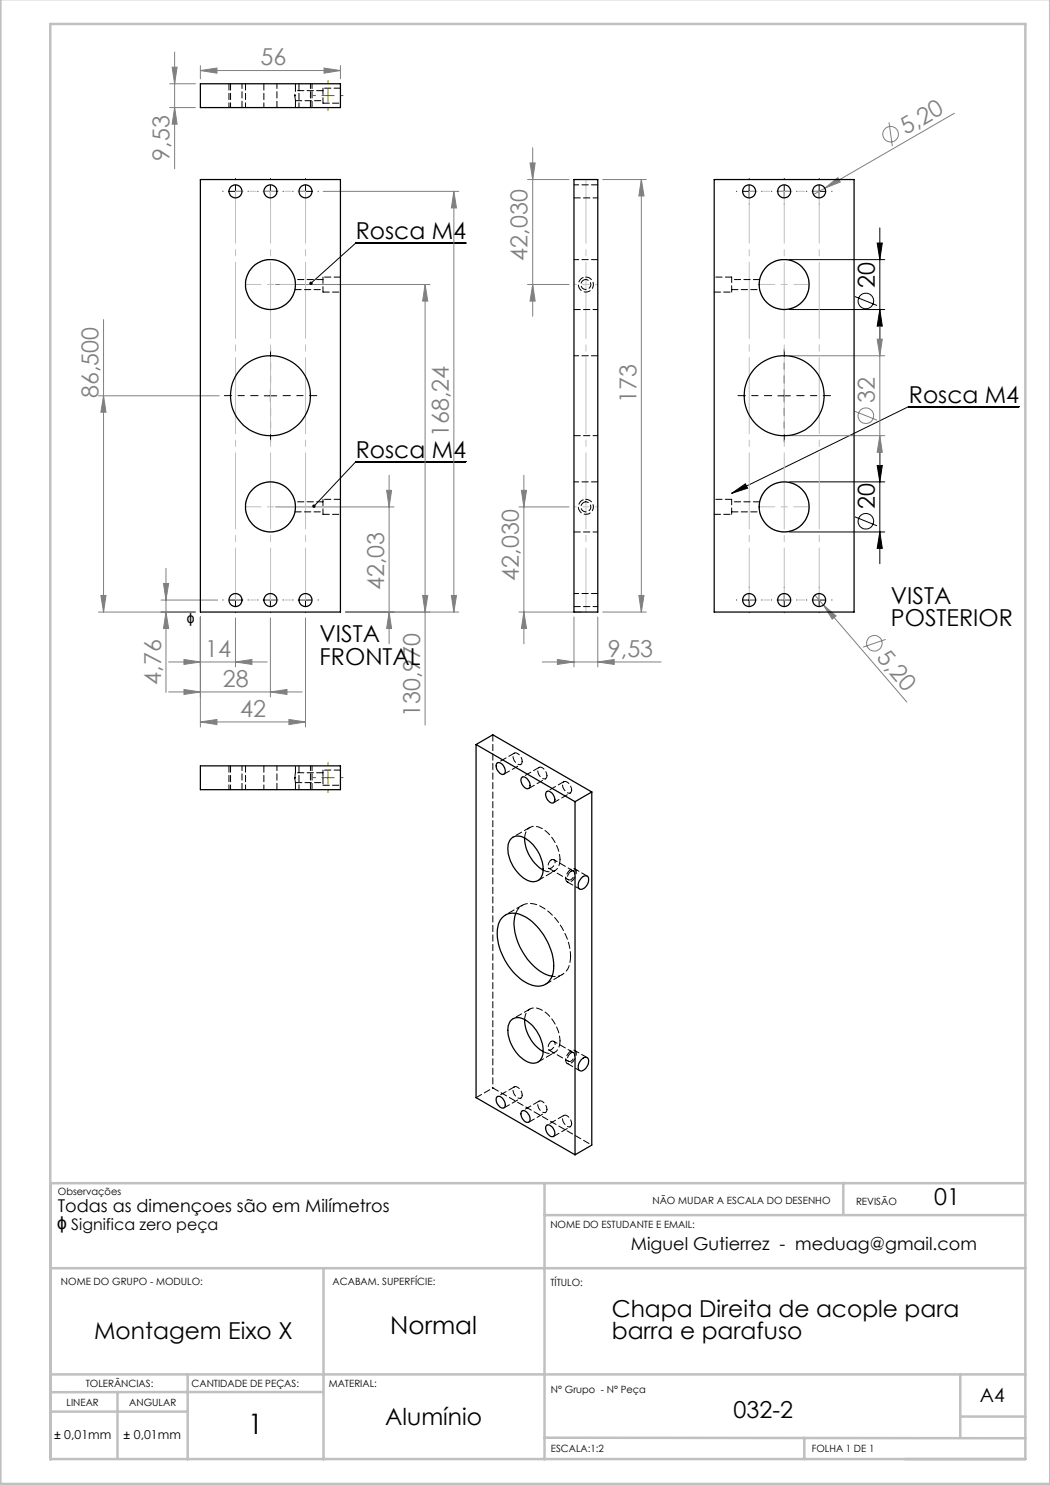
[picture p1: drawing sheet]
<svg xmlns="http://www.w3.org/2000/svg" width="210mm" height="297mm" viewBox="0 0 210 297" stroke-linecap="round" stroke-linejoin="round" font-family="sans-serif">
<g fill="none" stroke="#808080" stroke-width=".2">
<path d="M33.9 16.8h5.2M34.4 13.4h1l-.5 3.4zM34.9 10.4v23.4M40.1 14.1l3.3-.5v1zM40.1 13.1v2.7M40.1 14.1h28M64.8 13.6l3.3 .5-3.3 .5zM68.1 13.1v2.7M33.9 21.5h5.2M34.9 21.5l.5 3.3h-1zM64.6 38.3h27.2M90.8 38.3l.5 3.3h-1z"/>
<path d="M90.8 38.3v84.1M105.5 35.9h8.3M106 32.6h1l-.5 3.3zM106.5 29.6v33.6M120.5 35.9h8.8M128.3 35.9l.5 3.3h-1zM128.3 35.9v86.5M165 37.6l2.6-2.1 .5 .9zM165 37.6l-2.3 1.3M177.8 24.5l.7 4.7M190.9 22.6l-25.9 15M55.1 56.9h30.9"/>
<path d="M85 56.9l.5 3.3h-1zM85 56.9v88.1M105.5 56.9h8.3M106.5 56.9l.5 3.3h-1zM19.7 79.2h24.2M20.7 79.2l.5 3.2h-1zM20.7 63.9v58.5M157.8 71.2h19.2M175.4 67.8h1.1l-.5 3.4zM176 64.8v28.7M77.3 98.1h1l-.5 3.3zM77.8 95v33.8"/>
<path d="M104.3 98.1h1l-.5 3.3zM104.8 95v33.8M157.8 87.1h19.2M171 82.3l4.4 1.7M176 87.1l.5 3.3h-1.1zM20.2 119.1h1l-.5 3.3zM32.7 116.7h1l-.5 3.3zM33.2 113.7v24.8M55.1 101.4h23.7M84.5 119.1h1l-.5 3.3zM90.3 119.1h1l-.5 3.3zM103.8 101.4h10"/>
<path d="M127.8 119.1h1l-.5 3.3zM163 119l1.7 2M19.7 122.4h19.4M32.2 120h11.3M33.2 122.4l.5 3.3h-1zM33.7 132.4h19.7M33.7 138.4h26.7M36.8 131.9l3.3 .5-3.3 .5zM36.8 137.9l3.3 .5-3.3 .5zM40.1 123.4v22M47.1 132.4l3.3-.5v1zM47.1 123.6v9.8"/>
<path d="M54.1 138.4l3.3-.5v1zM54.1 123.6v15.8M61.1 123.6v21.8M69.1 122.4h22.7M77.8 122.4l.5 3.3h-1zM103.8 122.4h12.4M104.8 122.4l.5 3.3h-1zM108.4 132.4h23.8M111.5 131.9l3.3 .5-3.3 .5zM114.8 123.4v10M119.6 132.4l3.2-.5v1zM119.6 123.4v10"/>
<path d="M120.5 122.4h8.8M164.7 121l2.5 2.2-.8 .6zM164.7 121l16.7 19.4M177.1 127.9l-4.5 1.5M40.1 144.4l3.3-.5v1zM40.1 144.4h21M57.8 143.9l3.3 .5-3.3 .5z"/>
<circle cx="178.1" cy="26.8" r="1.55"/>
<circle cx="173.2" cy="83.1" r="1.55"/>
<circle cx="174.9" cy="128.7" r="1.55"/>
</g>
<g fill="none" stroke="#000" stroke-width=".2">
<path d="M45.8 38.3h2.5M47.1 37v2.5M52.8 38.3h2.6M54.1 37v2.5M59.8 38.3h2.5M61.1 37v2.5M148.6 38.3h2.5M149.8 37v2.5M155.6 38.3h2.5M156.8 37v2.5M162.6 38.3h2.5M163.8 37v2.5"/>
<path d="M93.2 48.6h-22l-9 8.1M157.8 51.9h19.2M171 59.3l4.4 1.8M175.4 48.6h1.1l-.5 3.3zM176 45.6v22.7M52.8 79.2h2.6M54.1 77.9v2.5M155.6 79.2h2.5M156.8 77.9v2.5M157.8 61.9h19.2M176 61.9l.5 3.3h-1.1zM93.2 92.4h-22l-8.4 8.8"/>
<path d="M146.3 98.7l2.8-1.9 .4 .8zM157.8 96.4h19.2M175.4 93.1h1.1l-.5 3.3zM176 90v22.7M203.8 81.3h-22.1l-35.4 17.4M47.1 118.8v2.5M54.1 118.8v2.5M61.1 118.8v2.5M149.8 118.8v2.5M156.8 118.8v2.5M157.8 106.4h19.2M163.8 118.8v2.5"/>
<path d="M171 103.4l4.4 1.8M176 106.4l.5 3.3h-1.1zM45.8 120h2.5M52.8 120h2.6M59.8 120h2.5M148.6 120h2.5M155.6 120h2.5M162.6 120h2.5"/>
<circle cx="173.2" cy="60.2" r="1.55"/>
<circle cx="173.2" cy="104.2" r="1.55"/>
</g>
<g fill="none" stroke="#c0c0c0" stroke-width=".2">
<circle cx="54.1" cy="56.9" r="5"/>
<circle cx="156.8" cy="56.9" r="5"/>
<circle cx="54.1" cy="101.4" r="5"/>
<circle cx="156.8" cy="101.4" r="5"/>
</g>
<path d="M51.6 79.1h-6.7M54.1 76.6v-6.7M56.6 79.1h6.8M154.4 79.1h-6.8M156.9 76.6v-6.7M159.4 79.1h6.7M54.1 81.6v6.8M156.9 81.6v6.8" fill="none" stroke="#000" stroke-width=".2" stroke-dasharray="15.2 1.3 1.3 1.3" stroke-dashoffset="13.8"/>
<g fill="none" stroke="#000" stroke-width=".2" stroke-dasharray="15.2 1.3 1.3 1.3">
<path d="M44.6 38.3h.1M47.1 35.8v-.1M49.6 38.3h.1M51.6 38.3h.1M54.1 35.8v-.1M56.6 38.3h.1M58.6 38.3h.1M61.1 35.8v-.1M63.6 38.3h.1M147.4 38.3h-.1M149.9 35.8v-.1M152.4 38.3h.1"/>
<path d="M154.4 38.3h-.1M156.9 35.8v-.1M159.4 38.3h.1M161.4 38.3h-.1M163.9 35.8v-.1M166.4 38.3h.1M47.1 40.8h.1M54.1 40.8h.1M61.1 40.8h.1M149.9 40.8h.1M156.9 40.8h.1M163.9 40.8h.1"/>
<path d="M44.6 120h.1M47.1 117.5v-.1M49.6 120h.1M51.6 120h.1M54.1 117.5v-.1M56.6 120h.1M58.6 120h.1M61.1 117.5v-.1M63.6 120h.1M147.4 120h-.1M149.9 117.5v-.1M152.4 120h.1"/>
<path d="M154.4 120h-.1M156.9 117.5v-.1M159.4 120h.1M161.4 120h-.1M163.9 117.5v-.1M166.4 120h.1M47.1 122.5h.1M54.1 122.5h.1M61.1 122.5h.1M149.9 122.5h.1M156.9 122.5h.1M163.9 122.5h.1"/>
</g>
<path d="M63.1 19.1h-.5M65.6 16.6v-.5M68.1 19.1h.5M65.6 21.6v.5M63.1 155.5h-.5M65.6 153v-.5M65.6 158v.5M68.1 155.5h.5" fill="none" stroke="#808000" stroke-width=".2" stroke-dasharray="15.2 1.3 1.3 1.3"/>
<path d="M64.3 19.1h2.6M65.6 17.9v2.5M64.3 155.5h2.6M65.6 154.3v2.5" fill="none" stroke="#808000" stroke-width=".2"/>
<path d="M117.2 35.9v86.5" fill="none" stroke="#c0c0c0" stroke-width=".2" stroke-dasharray="15.2 1.3 1.3 1.3" stroke-dashoffset="2.5"/>
<path d="M114.8 56.9h4.8M114.8 101.4h4.8" fill="none" stroke="#c0c0c0" stroke-width=".2" stroke-dasharray="15.2 1.3 1.3 1.3" stroke-dashoffset="14.8"/>
<path d="M47.1 38.3v81.7M61.1 38.3v81.7M149.9 38.3v81.7M163.9 38.3v81.7M54.1 120v-81.7M156.9 120v-81.7" fill="none" stroke="#c0c0c0" stroke-width=".2" stroke-dasharray="15.2 1.3 1.3 1.3" stroke-dashoffset="4.8"/>
<path d="M47.1 38.3h7M54.1 38.3h7M156.9 38.3h7M156.9 38.3h-7M47.1 120h7M61.1 120h-7M149.9 120h7M163.9 120h-7" fill="none" stroke="#c0c0c0" stroke-width=".2" stroke-dasharray="15.2 1.3 1.3 1.3" stroke-dashoffset="13.6"/>
<path d="M49.1 56.9h10M151.9 56.9h10M49.1 101.4h10M151.9 101.4h10" fill="none" stroke="#c0c0c0" stroke-width=".2" stroke-dasharray="15.2 1.3 1.3 1.3" stroke-dashoffset="12.1"/>
<g fill="none" stroke="#c0c0c0" stroke-width=".5">
<path d="M.1 -.1v296.9h209.9v-296.9M10.1 4.8h195v287h-195zM108.9 236.6v55.3M168.7 236.6v6.3M205.1 236.6h-195v55.3M10.1 253.6h195M64.7 253.6v38.3M108.9 243h96.2M10.4 274.9h194.7M23.5 278.4v13.3M37.3 278.4h27.3M37.5 278.4h-27.5"/>
<path d="M37.5 274.9v17M192.1 274.8v12.7M10.2 282.3h27.3M108.9 287.5l96.2 .2M160.9 287.5v4.3M192.1 283.3h13"/>
</g>
<g fill="#000">
<path d="M61.9 56.4l-.1 .3 .1 .2 .3-.2-.3 .2a.35 .35 0 0 0 .5 0 .35 .35 0 0 0 0-.5 .35 .35 0 0 0-.5 0zM62.6 101l-.2 .2 .1 .3 .3-.3-.3 .3a.34 .34 0 0 0 .5 0 .34 .34 0 0 0 0-.5 .34 .34 0 0 0-.4 0zM146.3 98.7l2.8-1.9 .4 .8z"/>
<path d="M176 61.9l.5 3.3h-1.1zM175.4 48.6h1.1l-.5 3.3zM176 106.4l.5 3.3h-1.1zM175.4 93.1h1.1l-.5 3.3z"/>
</g>
<g fill="#808080">
<path d="M165 37.6l2.6-2.1 .5 .9z"/>
<path d="M164.7 121l2.5 2.2-.8 .6z"/>
<path d="M104.8 122.4l.5 3.3h-1zM104.3 98.1h1l-.5 3.3zM106.5 56.9l.5 3.3h-1zM106 32.6h1l-.5 3.3z"/>
<path d="M77.3 98.1h1l-.5 3.3zM77.8 122.4l.5 3.3h-1zM85 56.9l.5 3.3h-1zM84.5 119.1h1l-.5 3.3z"/>
<path d="M119.6 132.4l3.2-.5v1zM111.5 131.9l3.3 .5-3.3 .5z"/>
<path d="M40.1 14.1l3.3-.5v1zM64.8 13.6l3.3 .5-3.3 .5z"/>
<path d="M36.8 131.9l3.3 .5-3.3 .5zM47.1 132.4l3.3-.5v1zM36.8 137.9l3.3 .5-3.3 .5zM54.1 138.4l3.3-.5v1zM40.1 144.4l3.3-.5v1zM57.8 143.9l3.3 .5-3.3 .5z"/>
<path d="M33.2 122.4l.5 3.3h-1zM32.7 116.7h1l-.5 3.3zM20.2 119.1h1l-.5 3.3zM20.7 79.2l.5 3.2h-1zM90.3 119.1h1l-.5 3.3zM90.8 38.3l.5 3.3h-1z"/>
<path d="M34.4 13.4h1l-.5 3.4zM34.9 21.5l.5 3.3h-1zM128.3 35.9l.5 3.3h-1zM127.8 119.1h1l-.5 3.3zM175.4 67.8h1.1l-.5 3.4zM176 87.1l.5 3.3h-1.1z"/>
</g>
<g fill="none" stroke="#000" stroke-width=".25">
<path d="M40.1 16.8h28v4.7h-28zM40.1 35.9h28v86.5h-28zM114.8 35.9h4.8v86.5h-4.8zM142.8 35.9h28v86.5h-28zM40.1 153.2h28v4.7h-28zM95.2 148.9l19.8 11.4M95.2 148.9v70.6l19.8 11.5M95.2 148.9l3.4-1.9 19.8 11.4M99.4 152.6a1.44 1.44 0 0 1 1.7 1.6 .61 .61 0 0 1-.4 .7 .61 .61 0 0 1-.8-.3 1.64 1.64 0 0 1-.5-2zM104.4 155.5a1.43 1.43 0 0 1 1.6 1.6 .61 .61 0 0 1-.4 .6 .61 .61 0 0 1-.7-.2 1.69 1.69 0 0 1-.5-2zM109.3 158.3a1.47 1.47 0 0 1 1.7 1.6 .61 .61 0 0 1-.4 .7 .61 .61 0 0 1-.7-.3 1.64 1.64 0 0 1-.6-2zM118.4 158.4v70.6l-3.4 2"/>
<path d="M118.4 158.4l-3.4 1.9M102.1 167.9a2.37 2.37 0 0 1 3.4 .1 7.2 7.2 0 0 1 2.9 7 2.06 2.06 0 0 1-3.3 .9 7.6 7.6 0 0 1-3.5-7zM104.9 167.6a7.8 7.8 0 0 0 3.7 6.4M115 160.3v70.7M116.2 175.6a.77 .77 0 0 1 .8-.5 .77 .77 0 0 1 .7 .7 1.77 1.77 0 0 1-1.8 2 1.66 1.66 0 0 1 .3-2.2zM100.6 183.3a3.6 3.6 0 0 1 4.4 0 12.1 12.1 0 0 1 5.7 11 3.2 3.2 0 0 1-4.7 2.6 12 12 0 0 1-6.5-11.1l.4-1.4zM103.2 182.7a9.9 9.9 0 0 0 1.9 8.6 8.5 8.5 0 0 0 5.3 3.9M99.4 219.4a1.44 1.44 0 0 1 1.7 1.6 .61 .61 0 0 1-.4 .6 .61 .61 0 0 1-.8-.2 1.64 1.64 0 0 1-.5-2zM102.1 204.2a2.37 2.37 0 0 1 3.4 .1 7.2 7.2 0 0 1 2.9 7 2.06 2.06 0 0 1-3.3 .9 7.6 7.6 0 0 1-3.5-7zM104.9 203.9a8 8 0 0 0 3.7 6.4M116.2 211.9a.77 .77 0 0 1 .8-.5 .77 .77 0 0 1 .7 .7 1.95 1.95 0 0 1-1.6 2.1 1.25 1.25 0 0 1 0-2zM104.4 222.2a1.43 1.43 0 0 1 1.6 1.6 .61 .61 0 0 1-.4 .7 .61 .61 0 0 1-.7-.3 1.69 1.69 0 0 1-.5-2z"/>
<path d="M109.3 225.1a1.47 1.47 0 0 1 1.7 1.6 .61 .61 0 0 1-.4 .6 .61 .61 0 0 1-.7-.2 1.64 1.64 0 0 1-.6-2z"/>
<circle cx="47.1" cy="38.3" r="1.3"/>
<circle cx="54.1" cy="38.3" r="1.3"/>
<circle cx="61.1" cy="38.3" r="1.3"/>
<circle cx="149.8" cy="38.3" r="1.3"/>
<circle cx="156.8" cy="38.3" r="1.3"/>
<circle cx="163.8" cy="38.3" r="1.3"/>
<circle cx="54.1" cy="56.9" r="5"/>
<circle cx="156.8" cy="56.9" r="5"/>
<circle cx="54.1" cy="79.2" r="8"/>
<circle cx="156.8" cy="79.1" r="8"/>
<circle cx="54.1" cy="101.4" r="5"/>
<circle cx="156.8" cy="101.4" r="5"/>
<circle cx="47.1" cy="120" r="1.3"/>
<circle cx="54.1" cy="120" r="1.3"/>
<circle cx="61.1" cy="120" r="1.3"/>
<circle cx="149.8" cy="120" r="1.3"/>
<circle cx="156.8" cy="120" r="1.3"/>
<circle cx="163.8" cy="120" r="1.3"/>
</g>
<g fill="none" stroke="#000" stroke-width=".2" stroke-dasharray="1.3 .6">
<path d="M45.8 16.8v4.7M46.1 16.8v4.7M49.1 16.8v4.7M52.8 16.8v4.7M59 19.1v.1M59 19v.1M59.1 18.1v-1.3M59.8 16.8v4.7M64.6 17.6v3M64.6 18.1h-5.5M68.1 17.6h-3.5M48.4 21.5v-4.7"/>
<path d="M55.4 21.5v-4.7M59.1 20.1l-.1-.8 .1-1.2M59.1 21.5v-1.4M59.1 20.1h5.5M62.1 21.5v-4.7M62.4 21.5v-4.7M64.6 20.6h3.5M114.8 39.6h4.8M119.6 37h-4.8M59 57.9h5.6M64.6 55.4v3M64.6 58.4h3.5"/>
<path d="M64.6 55.9h-5.6M68.1 55.4h-3.5M117.2 55.9a.99 .99 0 0 0-1 1.4 .99 .99 0 0 0 1.7 .2 .99 .99 0 0 0-.5-1.6h-.2M117.2 55.4a1.49 1.49 0 0 1 1.4 2.1 1.49 1.49 0 0 1-2.6 .4 1.49 1.49 0 0 1 .9-2.4l.3-.1M119.6 51.9h-4.8M142.8 58.4h3.5M146.3 58.4v-3M146.3 55.4h-3.5M146.3 57.9h5.6M151.9 55.9h-5.6M114.8 61.9h4.8M119.6 71.2h-4.8"/>
<path d="M64.6 99.9v3M68.1 99.9h-3.5M114.8 87.1h4.8M117.2 99.9a1.49 1.49 0 0 1 1.4 2.1 1.49 1.49 0 0 1-2.6 .3 1.49 1.49 0 0 1 .9-2.4h.3M119.6 96.4h-4.8M146.3 99.9h-3.5M59 102.4h5.6M64.6 102.9h3.5M64.6 100.4h-5.6M114.8 106.4h4.8M117.2 100.4a1.01 1.01 0 0 0-1 1.4 1.01 1.01 0 0 0 1.7 .2 1.01 1.01 0 0 0-.5-1.6h-.2M119.6 118.7h-4.8"/>
<path d="M142.8 102.9h3.5M146.3 102.9v-3M146.3 102.4h5.6M151.9 100.4h-5.6M114.8 121.3h4.8M45.8 153.2v4.7M46.1 153.2v4.7M48.4 157.9v-4.7M49.1 153.2v4.7M52.8 153.2v4.7M55.4 157.9v-4.7M59 155.5l.1-1"/>
<path d="M59 155.5v.2M59.1 156.5l-.1-1M59.1 154.5v-1.3M59.1 157.9v-1.4M59.1 156.5h5.5M59.8 153.2v4.7M62.1 157.9v-4.7M62.4 157.9v-4.7M64.6 155.5v1.6M64.6 154v1.5M64.6 157.1h3.5M64.6 154.5h-5.5"/>
<path d="M68.1 154h-3.5M98.6 147v70.6M100.8 154.8l3.4-1.9M102.9 150.6l-3.4 2M104.4 152.3a.61 .61 0 0 1-.4 .7 .61 .61 0 0 1-.7-.3 1.4 1.4 0 0 1-.4-2.1 1.58 1.58 0 0 1 1.5 1.7M105.8 157.7l3.3-2M107.8 153.5l-3.3 1.9M109.4 155.1a.61 .61 0 0 1-.4 .7 .61 .61 0 0 1-.7-.3 1.38 1.38 0 0 1-.4-2 1.63 1.63 0 0 1 1.5 1.6M112.7 156.3l-3.3 2M114.3 158a.61 .61 0 0 1-.4 .7 .61 .61 0 0 1-.7-.3 1.57 1.57 0 0 1-.5-2 1.43 1.43 0 0 1 1.6 1.6M104.9 167.6a2.08 2.08 0 0 1 .9-2 2.08 2.08 0 0 1 2.3 0 7.7 7.7 0 0 1 3.9 6.3M106 165.5l-3.4 1.9"/>
<path d="M107.6 176.1l3.3-1.9M109.8 173.7l3.9 2.3M110.2 172a.5 .5 0 0 1 .6 0 .5 .5 0 0 1 .2 .5l-.2 .6-.5 .5-.6 .1-.1-.4 .1-.7 .5-.6M110.7 160.5l3.4-1.9M112 171.9a2.09 2.09 0 0 1-2.4 2.4l-1-.3M113.5 176.4l2.4 1.4M114.2 173.8a2.07 2.07 0 0 0-.9 2.4 1.02 1.02 0 0 0 1.5-.5 1.35 1.35 0 0 0 0-2l-.6 .1M114.2 174.3a.52 .52 0 0 1 .7 .1 .52 .52 0 0 1-.1 .7 .95 .95 0 0 1-1.1 .8 1.2 1.2 0 0 1 .5-1.6M114.7 174.2l-3.9-2.3M117.4 175.2l-2.4-1.4M103.2 182.7a3.1 3.1 0 0 1 4.2-1.8 12.1 12.1 0 0 1 6.7 10.3M104.5 181l-3.4 2"/>
<path d="M109.1 196.8l3.4-1.9M114.1 191.2a4.1 4.1 0 0 1-1.7 3.7l-1.2 .4-.8-.1M95.2 219.5l3.4-1.9M98.6 217.6l19.8 11.4M102.9 217.4l-3.4 1.9M104.4 219a.61 .61 0 0 1-.4 .7 .61 .61 0 0 1-.7-.3 1.4 1.4 0 0 1-.4-2.1 1.58 1.58 0 0 1 1.5 1.7M104.9 203.9a2.15 2.15 0 0 1 1.2-2.1 2.15 2.15 0 0 1 2.4 .3 7.9 7.9 0 0 1 3.5 6.1M106 201.8l-3.4 2M107.6 212.4l3.3-1.9M109.8 210l3.9 2.3M110.2 208.3a.56 .56 0 0 1 .7 .1 .56 .56 0 0 1 0 .7l-.3 .6a.55 .55 0 0 1-1 .1l.1-.8 .5-.7M112 208.2a2.13 2.13 0 0 1-2.4 2.5l-1-.4"/>
<path d="M113.5 212.7l2.4 1.4M114.2 210.2a1.86 1.86 0 0 0-.8 2.5 1.78 1.78 0 0 0 1.8-2.3l-.4-.4-.6 .2M114.2 210.6a.52 .52 0 0 1 .7 .1 .52 .52 0 0 1-.1 .7 .86 .86 0 0 1-1.2 .7 1.41 1.41 0 0 1 .6-1.5M114.7 210.5l-3.9-2.2M117.4 211.5l-2.4-1.4M100.8 221.6l3.4-2M105.8 224.4l3.3-1.9M107.8 220.2l-3.3 2M109.4 221.9a.61 .61 0 0 1-.4 .6 .61 .61 0 0 1-.7-.2 1.38 1.38 0 0 1-.4-2.1 1.63 1.63 0 0 1 1.5 1.7M110.7 227.3l3.4-1.9M112.7 223.1l-3.3 1.9M114.3 224.8a.61 .61 0 0 1-.4 .6 .61 .61 0 0 1-.7-.3 1.57 1.57 0 0 1-.5-2 1.43 1.43 0 0 1 1.6 1.7"/>
</g>
<text font-size="5.6" x="49.6" y="286.8">1</text>
<text font-size="4.9" x="78.1" y="266.8">Normal</text>
<g font-size="4.7" fill="#808080">
<text x="52.1" y="13.1">56</text>
<text x="181.2" y="27.1" transform="rotate(-30 181.2 27.1)">5,20</text>
<text x="33.9" y="32.1" transform="rotate(-90 33.9 32.1)">9,53</text>
<text x="105.5" y="52.1" transform="rotate(-90 105.5 52.1)">42,030</text>
<text x="19.7" y="79.7" transform="rotate(-90 19.7 79.7)">86,500</text>
<text x="127.3" y="80.7" transform="rotate(-90 127.3 80.7)">173</text>
<text x="175" y="80.6" transform="rotate(-90 175 80.6)">32</text>
<text x="89.8" y="87.4" transform="rotate(-90 89.8 87.4)">168,24</text>
<text x="76.8" y="118" transform="rotate(-90 76.8 118)">42,03</text>
<text x="103.8" y="116.1" transform="rotate(-90 103.8 116.1)">42,030</text>
<text x="41.1" y="131.4">14</text>
<text x="121.6" y="131.4">9,53</text>
<text x="175.2" y="131.7" transform="rotate(49 175.2 131.7)">5,20</text>
<text x="32.2" y="136.9" transform="rotate(-90 32.2 136.9)">4,76</text>
<text x="44.6" y="137.4">28</text>
<text x="48.1" y="143.4">42</text>
<text x="84" y="143.4" transform="rotate(-90 84 143.4)">130,970</text>
</g>
<g font-size="4.7">
<text x="71.2" y="47.9">Rosca M4</text>
<text x="175" y="57.7" transform="rotate(-90 175 57.7)">20</text>
<text x="181.8" y="80.7">Rosca M4</text>
<text x="71.2" y="91.6">Rosca M4</text>
<text x="175" y="101.7" transform="rotate(-90 175 101.7)">20</text>
<text x="178.2" y="120.7">VISTA</text>
<text x="178.2" y="125.2">POSTERIOR</text>
<text x="63.9" y="128.4">VISTA</text>
<text x="63.9" y="132.9">FRONTAL</text>
<text x="186.8" y="240.9">01</text>
<text x="122.4" y="263.3">Chapa Direita de acople para</text>
<text x="18.8" y="267.9">Montagem Eixo X</text>
<text x="122.4" y="267.9">barra e parafuso</text>
<text x="77.1" y="285">Alumínio</text>
<text x="146.7" y="283.5">032-2</text>
</g>
<text font-size="3.9" x="196" y="280.4">A4</text>
<g font-size="3.5">
<text x="11.4" y="245.9">ɸ Significa zero peça</text>
<text x="11.6" y="242.4">Todas as dimençoes são em Milímetros</text>
<text x="126.2" y="250.1">Miguel Gutierrez - meduag@gmail.com</text>
</g>
<text font-size="2.8" x="37.4" y="124.6">ɸ</text>
<g font-size="2.5">
<text x="10.8" y="287.8">± 0,01mm</text>
<text x="24.7" y="287.8">± 0,01mm</text>
</g>
<g font-size="2">
<text x="11.6" y="239.1">Observações</text>
<text x="110.1" y="245.5">NOME DO ESTUDANTE E EMAIL:</text>
<text x="130.5" y="240.8">NÃO MUDAR A ESCALA DO DESENHO</text>
<text x="171.2" y="241">REVISÃO</text>
<text x="12.2" y="256.9">NOME DO GRUPO - MODULO:</text>
<text x="66.5" y="256.9">ACABAM. SUPERFÍCIE:</text>
<text x="110.1" y="257.1">TÍTULO:</text>
<text x="13.3" y="281.2">LINEAR</text>
<text x="17.1" y="277.4">TOLERÂNCIAS:</text>
<text x="25.8" y="281.2">ANGULAR</text>
<text x="38.3" y="277.4">CANTIDADE DE PEÇAS:</text>
<text x="65.8" y="277.4">MATERIAL:</text>
<text x="110.2" y="278.5">N° Grupo - N° Peça</text>
<text x="110.2" y="290.5">ESCALA:1:2</text>
<text x="162.4" y="290.4">FOLHA 1 DE 1</text>
</g>
</svg>
